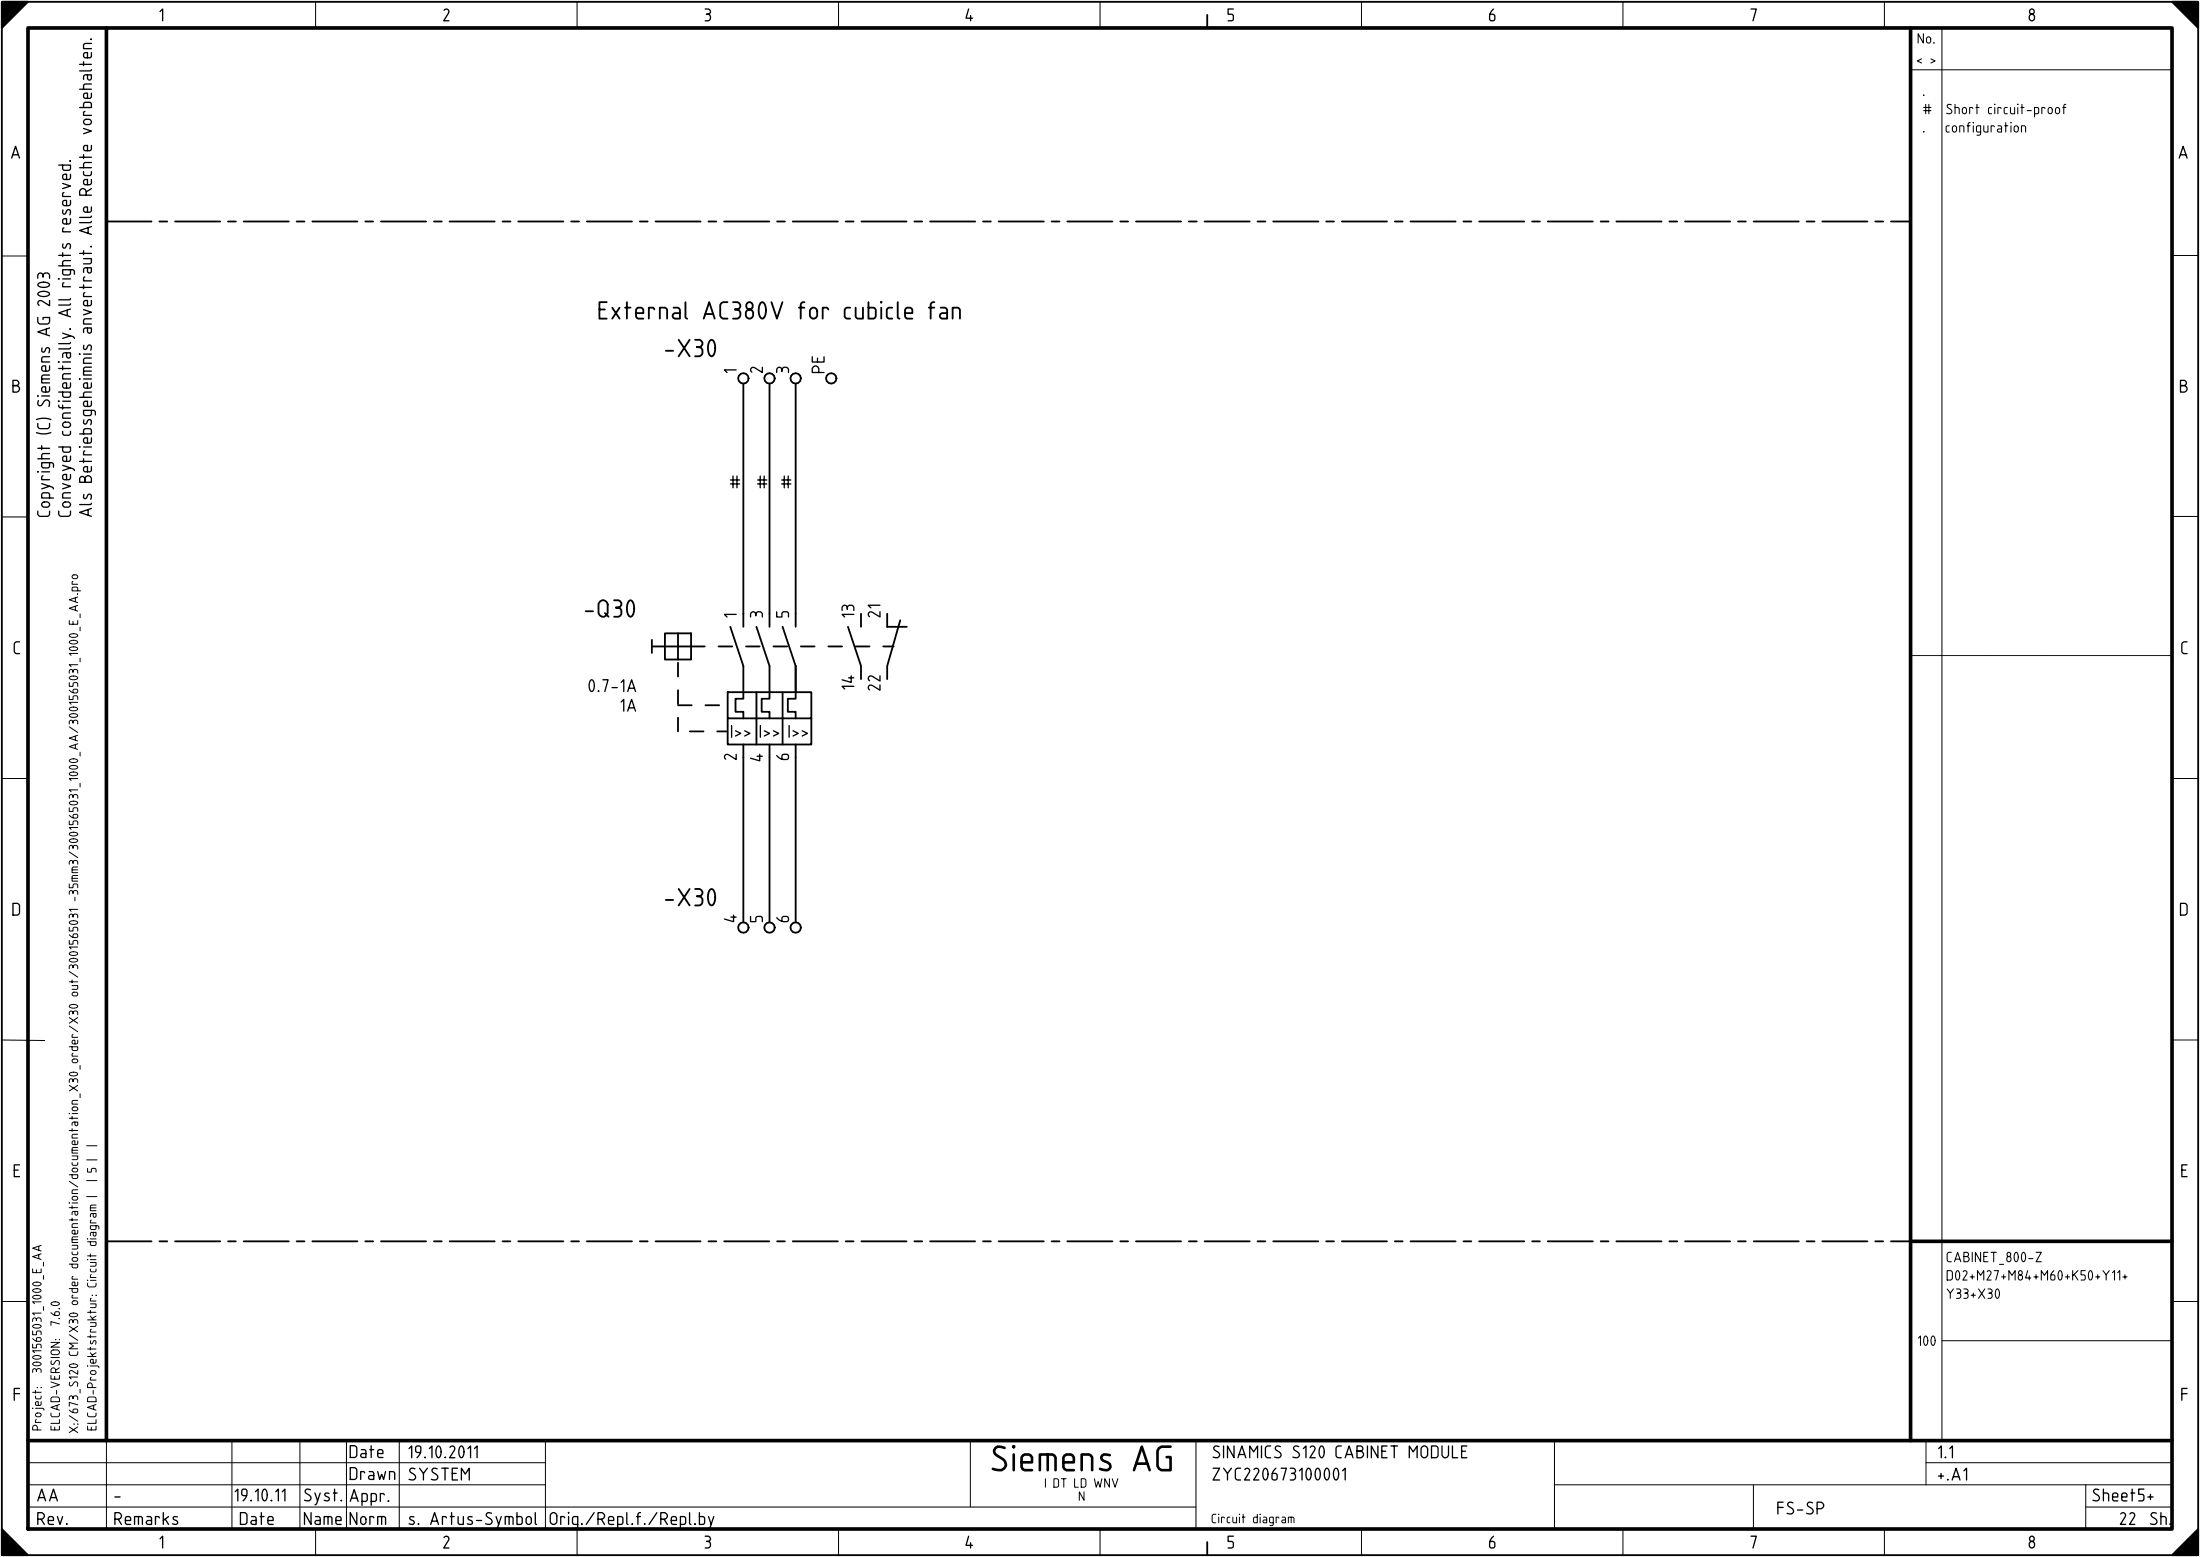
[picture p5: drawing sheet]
<svg xmlns="http://www.w3.org/2000/svg" width="421mm" height="298mm" viewBox="0 0 421 298" stroke-linecap="round" stroke-linejoin="round" font-family="sans-serif">
<g fill="none" stroke="#000" stroke-width=".35">
<path d="M.4 .3h420v297h-420zM.4 .3h5l-5 5zM.5 4.9h.1M.5 4.9h.2M.5 4.8h.2M.5 4.7h.3M.5 4.6h.4M.5 4.6h.5M.5 4.5h.5M.5 4.4h.6M.5 4.3h.7M.5 4.3h.8"/>
<path d="M.5 4.2h.8M.5 4.1h.9M.5 4h1M.5 3.9h1.1M.5 3.8h1.2M.5 3.8h1.3M.5 3.7h1.3M.5 3.6h1.4M.5 3.5h1.5M.5 3.5h1.6M.5 3.4h1.6M.5 3.3h1.7"/>
<path d="M.5 3.2h1.8M.5 3.2h1.9M.5 3.1h1.9M.5 3h2M.5 2.9h2.1M.5 2.9h2.2M.5 2.8h2.2M.5 2.7h2.3M.5 2.6h2.4M.5 2.6h2.5M.5 2.5h2.5M.5 2.4h2.6"/>
<path d="M.5 2.3h2.7M.5 2.3h2.8M.5 2.2h2.8M.5 2.1h2.9M.5 2h3M.5 2h3.1M.5 1.9h3.1M.5 1.8h3.2M.5 1.7h3.3M.5 1.7h3.4M.5 1.6h3.4M.5 1.5h3.5"/>
<path d="M.5 1.4h3.6M.5 1.3h3.7M.5 1.2h3.8M.5 1.2h3.9M.5 1.1h3.9M.5 1h4M.5 .9h4.1M.5 .9h4.2M.5 .8h4.2M.5 .7h4.3M.5 .6h4.4M.5 .6h4.5"/>
<path d="M.5 .5h4.5M.5 .4h4.6M.5 .3h4.7M230.9 2.9v2.4M415.4 .3h5v5zM415.5 .3h4.7M415.6 .4h4.6M415.7 .5h4.5M415.7 .6h4.5M415.8 .6h4.4M415.9 .7h4.3M416 .8h4.2"/>
<path d="M416 .9h4.2M416.1 .9h4.1M416.2 1h4M416.3 1.1h3.9M416.3 1.2h3.9M416.4 1.2h3.8M416.5 1.3h3.7M416.6 1.4h3.6M416.7 1.5h3.5M416.8 1.6h3.4M416.8 1.7h3.4M416.9 1.7h3.3"/>
<path d="M417 1.8h3.2M417.1 1.9h3.1M417.1 2h3.1M417.2 2h3M417.3 2.1h2.9M417.4 2.2h2.8M417.4 2.3h2.8M417.5 2.3h2.7M417.6 2.4h2.6M417.7 2.5h2.5M417.7 2.6h2.5M417.8 2.6h2.4"/>
<path d="M417.9 2.7h2.3M418 2.8h2.2M418 2.9h2.2M418.1 2.9h2.1M418.2 3h2M418.3 3.1h1.9M418.3 3.2h1.9M418.4 3.2h1.8M418.5 3.3h1.7M418.6 3.4h1.6M418.6 3.5h1.6M418.7 3.5h1.5"/>
<path d="M418.8 3.6h1.4M418.9 3.7h1.3M418.9 3.8h1.3M419 3.8h1.2M419.1 3.9h1.1M419.2 4h1M419.3 4.1h.9M419.4 4.2h.8M419.4 4.3h.8M419.5 4.3h.7M419.6 4.4h.6M419.7 4.5h.5"/>
<path d="M419.7 4.6h.5M419.8 4.6h.4M419.9 4.7h.3M420 4.8h.2M420 4.9h.2M420.1 4.9h.1M20.4 42.4h8.6M30.5 42.4h1.5M33.5 42.4h8.6M43.6 42.4h1.5M46.6 42.4h8.6M56.7 42.4h1.5"/>
<path d="M59.7 42.4h8.7M69.9 42.4h1.5M72.9 42.4h8.6M83 42.4h1.5M86 42.4h8.6M96.1 42.4h1.5M99.1 42.4h8.6M109.2 42.4h1.5M112.2 42.4h8.7M122.4 42.4h1.5M125.4 42.4h8.6M135.5 42.4h1.5"/>
<path d="M138.5 42.4h8.6M148.6 42.4h1.5M151.6 42.4h8.6M161.7 42.4h1.5M164.7 42.4h8.7M174.9 42.4h1.5M177.9 42.4h8.6M188 42.4h1.5M191 42.4h8.6M201.1 42.4h1.5M204.1 42.4h8.6M214.2 42.4h1.5"/>
<path d="M217.2 42.4h8.7M227.4 42.4h1.5M230.4 42.4h8.6M240.5 42.4h1.5M243.5 42.4h8.6M253.6 42.4h1.5M256.6 42.4h8.6M266.7 42.4h1.5M269.7 42.4h8.7M279.9 42.4h1.5M282.9 42.4h8.6M293 42.4h1.5"/>
<path d="M296 42.4h8.6M306.1 42.4h1.5M309.1 42.4h8.6M319.2 42.4h1.5M322.2 42.4h8.7M332.4 42.4h1.5M335.4 42.4h8.6M345.5 42.4h1.5M348.5 42.4h8.6M358.6 42.4h1.5M361.6 42.4h3.8M142.2 73.3v46.5"/>
<path d="M147.2 73.3v46.5M152.2 73.3v46.5M139.7 119.8l2.5 7.5v6.3h-1.5v2.5h1.5v1.3M144.7 119.8l2.5 7.5v6.3h-1.5v2.5h1.5v1.3M149.7 119.8l2.5 7.5v6.3h-1.5v2.5h1.5v1.3M162.2 119.8l2.5 7.5v2.6M164.7 117.3v2.5M169.7 117.3v2.5h3.7M172.2 118.6l-2.5 8.7v2.6M124.7 123.6h10.1M124.7 122.4v2.4M127.2 121.1h5v5h-5z"/>
<path d="M129.7 121.1v5M129.7 126.7v2.6M129.7 132v2.6M129.7 137.2v2.6M129.7 134.8h2.6M131.9 139.8h2.6M134.9 134.8h2.6M137.2 139.8h1.7M137.4 123.6h2.6M139.2 132.3h16v5.1h-16zM139.2 137.4v4.9h16v-4.9M142.7 123.6h2.6"/>
<path d="M144.7 132.3v10M147.9 123.6h2.6M149.7 132.3v10M153.2 123.6h2.6M158.4 123.6h2.6M163.7 123.6h2.6M168.9 123.6h2M142.2 142.3v34.1M147.2 142.3v34.1M152.2 142.3v34.1M20.4 237.3h8.6M30.5 237.3h1.5"/>
<path d="M33.5 237.3h8.6M43.6 237.3h1.5M46.6 237.3h8.6M56.7 237.3h1.5M59.7 237.3h8.7M69.9 237.3h1.5M72.9 237.3h8.6M83 237.3h1.5M86 237.3h8.6M96.1 237.3h1.5M99.1 237.3h8.6M109.2 237.3h1.5"/>
<path d="M112.2 237.3h8.7M122.4 237.3h1.5M125.4 237.3h8.6M135.5 237.3h1.5M138.5 237.3h8.6M148.6 237.3h1.5M151.6 237.3h8.6M161.7 237.3h1.5M164.7 237.3h8.7M174.9 237.3h1.5M177.9 237.3h8.6M188 237.3h1.5"/>
<path d="M191 237.3h8.6M201.1 237.3h1.5M204.1 237.3h8.6M214.2 237.3h1.5M217.2 237.3h8.7M227.4 237.3h1.5M230.4 237.3h8.6M240.5 237.3h1.5M243.5 237.3h8.6M253.6 237.3h1.5M256.6 237.3h8.6M266.7 237.3h1.5"/>
<path d="M269.7 237.3h8.7M279.9 237.3h1.5M282.9 237.3h8.6M293 237.3h1.5M296 237.3h8.6M306.1 237.3h1.5M309.1 237.3h8.6M319.2 237.3h1.5M322.2 237.3h8.7M332.4 237.3h1.5M335.4 237.3h8.6M345.5 237.3h1.5"/>
<path d="M348.5 237.3h8.6M358.6 237.3h1.5M361.6 237.3h3.8M.4 292.4l5 4.9h-5zM.5 297.3h4.6M.5 297.2h4.5M.5 297.1h4.5M.5 297.1h4.4M.5 297h4.4M.5 297h4.3M.5 296.9h4.2M.5 296.8h4.2"/>
<path d="M.5 296.8h4.1M.5 296.7h4.1M.5 296.7h4M.5 296.6h3.9M.5 296.5h3.9M.5 296.5h3.8M.5 296.4h3.8M.5 296.4h3.7M.5 296.3h3.6M.5 296.2h3.6M.5 296.2h3.5M.5 296.1h3.5"/>
<path d="M.5 296.1h3.4M.5 296h3.4M.5 296h3.3M.5 295.9h3.3M.5 295.9h3.2M.5 295.8h3.1M.5 295.7h3.1M.5 295.7h3M.5 295.6h3M.5 295.6h2.9M.5 295.5h2.8M.5 295.4h2.8"/>
<path d="M.5 295.4h2.7M.5 295.3h2.7M.5 295.3h2.6M.5 295.2h2.5M.5 295.1h2.5M.5 295.1h2.4M.5 295h2.4M.5 295h2.3M.5 294.9h2.2M.5 294.8h2.2M.5 294.8h2.1M.5 294.7h2.1"/>
<path d="M.5 294.7h2M.5 294.6h1.9M.5 294.5h1.9M.5 294.5h1.8M.5 294.4h1.8M.5 294.4h1.7M.5 294.3h1.6M.5 294.2h1.6M.5 294.2h1.5M.5 294.1h1.5M.5 294.1h1.4M.5 294h1.3"/>
<path d="M.5 293.9h1.3M.5 293.9h1.2M.5 293.8h1.2M.5 293.8h1.1M.5 293.7h1M.5 293.6h1M.5 293.6h.9M.5 293.5h.9M.5 293.5h.8M.5 293.4h.8M.5 293.4h.7M.5 293.3h.7"/>
<path d="M.5 293.3h.6M.5 293.2h.5M.5 293.1h.5M.5 293.1h.4M.5 293h.4M.5 293h.3M.5 292.9h.2M.5 292.8h.2M.5 292.8h.1M.5 292.7h.1M230.9 294.8v2.5M415.4 297.3l5-4.9v4.9z"/>
<path d="M415.6 297.3h4.6M415.7 297.2h4.5M415.7 297.1h4.5M415.8 297.1h4.4M415.8 297h4.4M415.9 297h4.3M416 296.9h4.2M416 296.8h4.2M416.1 296.8h4.1M416.1 296.7h4.1M416.2 296.7h4M416.3 296.6h3.9"/>
<path d="M416.3 296.5h3.9M416.4 296.5h3.8M416.4 296.4h3.8M416.5 296.4h3.7M416.6 296.3h3.6M416.6 296.2h3.6M416.7 296.2h3.5M416.7 296.1h3.5M416.8 296.1h3.4M416.8 296h3.4M416.9 296h3.3M416.9 295.9h3.3"/>
<path d="M417 295.9h3.2M417.1 295.8h3.1M417.1 295.7h3.1M417.2 295.7h3M417.2 295.6h3M417.3 295.6h2.9M417.4 295.5h2.8M417.4 295.4h2.8M417.5 295.4h2.7M417.5 295.3h2.7M417.6 295.3h2.6M417.7 295.2h2.5"/>
<path d="M417.7 295.1h2.5M417.8 295.1h2.4M417.8 295h2.4M417.9 295h2.3M418 294.9h2.2M418 294.8h2.2M418.1 294.8h2.1M418.1 294.7h2.1M418.2 294.7h2M418.3 294.6h1.9M418.3 294.5h1.9M418.4 294.5h1.8"/>
<path d="M418.4 294.4h1.8M418.5 294.4h1.7M418.6 294.3h1.6M418.6 294.2h1.6M418.7 294.2h1.5M418.7 294.1h1.5M418.8 294.1h1.4M418.9 294h1.3M418.9 293.9h1.3M419 293.9h1.2M419 293.8h1.2M419.1 293.8h1.1"/>
<path d="M419.2 293.7h1M419.2 293.6h1M419.3 293.6h.9M419.3 293.5h.9M419.4 293.5h.8M419.4 293.4h.8M419.5 293.4h.7M419.5 293.3h.7M419.6 293.3h.6M419.7 293.2h.5M419.7 293.1h.5M419.8 293.1h.4"/>
<path d="M419.8 293h.4M419.9 293h.3M420 292.9h.2M420 292.8h.2M420.1 292.8h.1M420.1 292.7h.1"/>
<circle cx="142.2" cy="72.3" r="1"/>
<circle cx="147.2" cy="72.3" r="1"/>
<circle cx="152.2" cy="72.3" r="1"/>
<circle cx="159" cy="72.3" r="1"/>
<circle cx="142.2" cy="177.4" r="1"/>
<circle cx="147.2" cy="177.4" r="1"/>
<circle cx="152.2" cy="177.4" r="1"/>
</g>
<path d="M5.4 5.3h410v287.1h-410zM20.4 5.3v270.1M365.4 5.3v270.1M365.4 237.3h50M5.4 275.4h410" fill="none" stroke="#000" stroke-width=".7"/>
<g fill="none" stroke="#000" stroke-width=".19">
<path d="M60.4 .3v5M110.4 .3v5M160.4 .3v5M210.4 .3v5M260.4 .3v5M310.4 .3v5M360.4 .3v5M365.4 13.3h50M371.4 5.3v270.1M.4 48.9h5M415.4 48.8h5M.4 98.8h5"/>
<path d="M415.4 98.7h5M365.4 125.3h.1M365.5 125.3h.1M365.6 125.3h.1M365.7 125.3h.1M365.8 125.3h.1M365.9 125.3h.1M366 125.3h.1M366.1 125.3h.1M366.2 125.3h.1M366.3 125.3h.1M366.4 125.3h.1"/>
<path d="M366.5 125.3h.1M366.6 125.3h.1M366.7 125.3h.1M366.8 125.3h.1M366.9 125.3h.1M367 125.3h.1M367.1 125.3h.1M367.2 125.3h.1M367.3 125.3h.1M367.4 125.3h.1M367.5 125.3h.1M367.6 125.3h.1"/>
<path d="M367.7 125.3h.1M367.8 125.3h.1M367.9 125.3h.1M368 125.3h.1M368.1 125.3h.1M368.2 125.3h.1M368.3 125.3h.1M368.4 125.3h.1M368.5 125.3h.1M368.6 125.3h.1M368.7 125.3h.1M368.8 125.3h.1"/>
<path d="M368.9 125.3h.1M369 125.3h.1M369.1 125.3h.1M369.2 125.3h.1M369.3 125.3h.1M369.4 125.3h.1M369.5 125.3h.1M369.6 125.3h.1M369.7 125.3h.1M369.8 125.3h.1M369.9 125.3h.1M370 125.3h.1"/>
<path d="M370.1 125.3h.1M370.2 125.3h.1M370.3 125.3h.1M370.4 125.3h.1M370.5 125.3h.1M370.6 125.3h.1M370.7 125.3h.1M370.8 125.3h.1M370.9 125.3h.1M371 125.3h.1M371.1 125.3h.1M371.2 125.3h.1"/>
<path d="M371.3 125.3h.1M371.4 125.3h.1M371.5 125.3h.1M371.6 125.3h.1M371.7 125.3h.1M371.8 125.3h.1M371.9 125.3h.1M372 125.3h.1M372.1 125.3h.1M372.2 125.3h.1M372.3 125.3h.1M372.4 125.3h.1"/>
<path d="M372.5 125.3h.1M372.6 125.3h.1M372.7 125.3h.1M372.8 125.3h.1M372.9 125.3h.1M373 125.3h.1M373.1 125.3h.1M373.2 125.3h.1M373.3 125.3h.1M373.4 125.3h.1M373.5 125.3h.1M373.6 125.3h.1"/>
<path d="M373.7 125.3h.1M373.8 125.3h.1M373.9 125.3h.1M374 125.3h.1M374.1 125.3h.1M374.2 125.3h.1M374.3 125.3h.1M374.4 125.3h.1M374.5 125.3h.1M374.6 125.3h.1M374.7 125.3h.1M374.8 125.3h.1"/>
<path d="M374.9 125.3h.1M375 125.3h.1M375.1 125.3h.1M375.2 125.3h.1M375.3 125.3h.1M375.4 125.3h.1M375.5 125.3h.1M375.6 125.3h.1M375.7 125.3h.1M375.8 125.3h.1M375.9 125.3h.1M376 125.3h.1"/>
<path d="M376.1 125.3h.1M376.2 125.3h.1M376.3 125.3h.1M376.4 125.3h.1M376.5 125.3h.1M376.6 125.3h.1M376.7 125.3h.1M376.8 125.3h.1M376.9 125.3h.1M377 125.3h.1M377.1 125.3h.1M377.2 125.3h.1"/>
<path d="M377.3 125.3h.1M377.4 125.3h.1M377.5 125.3h.1M377.6 125.3h.1M377.7 125.3h.1M377.8 125.3h.1M377.9 125.3h.1M378 125.3h.1M378.1 125.3h.1M378.2 125.3h.1M378.3 125.3h.1M378.4 125.3h.1"/>
<path d="M378.5 125.3h.1M378.6 125.3h.1M378.7 125.3h.1M378.8 125.3h.1M378.9 125.3h.1M379 125.3h.1M379.1 125.3h.1M379.2 125.3h.1M379.3 125.3h.1M379.4 125.3h.1M379.5 125.3h.1M379.6 125.3h.1"/>
<path d="M379.7 125.3h.1M379.8 125.3h.1M379.9 125.3h.1M380 125.3h.1M380.1 125.3h.1M380.2 125.3h.1M380.3 125.3h.1M380.4 125.3h.1M380.5 125.3h.1M380.6 125.3h.1M380.7 125.3h.1M380.8 125.3h.1"/>
<path d="M380.9 125.3h.1M381 125.3h.1M381.1 125.3h.1M381.2 125.3h.1M381.3 125.3h.1M381.4 125.3h.1M381.5 125.3h.1M381.6 125.3h.1M381.7 125.3h.1M381.8 125.3h.1M381.9 125.3h.1M382 125.3h.1"/>
<path d="M382.1 125.3h.1M382.2 125.3h.1M382.3 125.3h.1M382.4 125.3h.1M382.5 125.3h.1M382.6 125.3h.1M382.7 125.3h.1M382.8 125.3h.1M382.9 125.3h.1M383 125.3h.1M383.1 125.3h.1M383.2 125.3h.1"/>
<path d="M383.3 125.3h.1M383.4 125.3h.1M383.5 125.3h.1M383.6 125.3h.1M383.7 125.3h.1M383.8 125.3h.1M383.9 125.3h.1M384 125.3h.1M384.1 125.3h.1M384.2 125.3h.1M384.3 125.3h.1M384.4 125.3h.1"/>
<path d="M384.5 125.3h.1M384.6 125.3h.1M384.7 125.3h.1M384.8 125.3h.1M384.9 125.3h.1M385 125.3h.1M385.1 125.3h.1M385.2 125.3h.1M385.3 125.3h.1M385.4 125.3h.1M385.5 125.3h.1M385.6 125.3h.1"/>
<path d="M385.7 125.3h.1M385.8 125.3h.1M385.9 125.3h.1M386 125.3h.1M386.1 125.3h.1M386.2 125.3h.1M386.3 125.3h.1M386.4 125.3h.1M386.5 125.3h.1M386.6 125.3h.1M386.7 125.3h.1M386.8 125.3h.1"/>
<path d="M386.9 125.3h.1M387 125.3h.1M387.1 125.3h.1M387.2 125.3h.1M387.3 125.3h.1M387.4 125.3h.1M387.5 125.3h.1M387.6 125.3h.1M387.7 125.3h.1M387.8 125.3h.1M387.9 125.3h.1M388 125.3h.1"/>
<path d="M388.1 125.3h.1M388.2 125.3h.1M388.3 125.3h.1M388.4 125.3h.1M388.5 125.3h.1M388.6 125.3h.1M388.7 125.3h.1M388.8 125.3h.1M388.9 125.3h.1M389 125.3h.1M389.1 125.3h.1M389.2 125.3h.1"/>
<path d="M389.3 125.3h.1M389.4 125.3h.1M389.5 125.3h.1M389.6 125.3h.1M389.7 125.3h.1M389.8 125.3h.1M389.9 125.3h.1M390 125.3h.1M390.1 125.3h.1M390.2 125.3h.1M390.3 125.3h.1M390.4 125.3h.1"/>
<path d="M390.5 125.3h.1M390.6 125.3h.1M390.7 125.3h.1M390.8 125.3h.1M390.9 125.3h.1M391 125.3h.1M391.1 125.3h.1M391.2 125.3h.1M391.3 125.3h.1M391.4 125.3h.1M391.5 125.3h.1M391.6 125.3h.1"/>
<path d="M391.7 125.3h.1M391.8 125.3h.1M391.9 125.3h.1M392 125.3h.1M392.1 125.3h.1M392.2 125.3h.1M392.3 125.3h.1M392.4 125.3h.1M392.5 125.3h.1M392.6 125.3h.1M392.7 125.3h.1M392.8 125.3h.1"/>
<path d="M392.9 125.3h.1M393 125.3h.1M393.1 125.3h.1M393.2 125.3h.1M393.3 125.3h.1M393.4 125.3h.1M393.5 125.3h.1M393.6 125.3h.1M393.7 125.3h.1M393.8 125.3h.1M393.9 125.3h.1M394 125.3h.1"/>
<path d="M394.1 125.3h.1M394.2 125.3h.1M394.3 125.3h.1M394.4 125.3h.1M394.5 125.3h.1M394.6 125.3h.1M394.7 125.3h.1M394.8 125.3h.1M394.9 125.3h.1M395 125.3h.1M395.1 125.3h.1M395.2 125.3h.1"/>
<path d="M395.3 125.3h.1M395.4 125.3h.1M395.5 125.3h.1M395.6 125.3h.1M395.7 125.3h.1M395.8 125.3h.1M395.9 125.3h.1M396 125.3h.1M396.1 125.3h.1M396.2 125.3h.1M396.3 125.3h.1M396.4 125.3h.1"/>
<path d="M396.5 125.3h.1M396.6 125.3h.1M396.7 125.3h.1M396.8 125.3h.1M396.9 125.3h.1M397 125.3h.1M397.1 125.3h.1M397.2 125.3h.1M397.3 125.3h.1M397.4 125.3h.1M397.5 125.3h.1M397.6 125.3h.1"/>
<path d="M397.7 125.3h.1M397.8 125.3h.1M397.9 125.3h.1M398 125.3h.1M398.1 125.3h.1M398.2 125.3h.1M398.3 125.3h.1M398.4 125.3h.1M398.5 125.3h.1M398.6 125.3h.1M398.7 125.3h.1M398.8 125.3h.1"/>
<path d="M398.9 125.3h.1M399 125.3h.1M399.1 125.3h.1M399.2 125.3h.1M399.3 125.3h.1M399.4 125.3h.1M399.5 125.3h.1M399.6 125.3h.1M399.7 125.3h.1M399.8 125.3h.1M399.9 125.3h.1M400 125.3h.1"/>
<path d="M400.1 125.3h.1M400.2 125.3h.1M400.3 125.3h.1M400.4 125.3h.1M400.5 125.3h.1M400.6 125.3h.1M400.7 125.3h.1M400.8 125.3h.1M400.9 125.3h.1M401 125.3h.1M401.1 125.3h.1M401.2 125.3h.1"/>
<path d="M401.3 125.3h.1M401.4 125.3h.1M401.5 125.3h.1M401.6 125.3h.1M401.7 125.3h.1M401.8 125.3h.1M401.9 125.3h.1M402 125.3h.1M402.1 125.3h.1M402.2 125.3h.1M402.3 125.3h.1M402.4 125.3h.1"/>
<path d="M402.5 125.3h.1M402.6 125.3h.1M402.7 125.3h.1M402.8 125.3h.1M402.9 125.3h.1M403 125.3h.1M403.1 125.3h.1M403.2 125.3h.1M403.3 125.3h.1M403.4 125.3h.1M403.5 125.3h.1M403.6 125.3h.1"/>
<path d="M403.7 125.3h.1M403.8 125.3h.1M403.9 125.3h.1M404 125.3h.1M404.1 125.3h.1M404.2 125.3h.1M404.3 125.3h.1M404.4 125.3h.1M404.5 125.3h.1M404.6 125.3h.1M404.7 125.3h.1M404.8 125.3h.1"/>
<path d="M404.9 125.3h.1M405 125.3h.1M405.1 125.3h.1M405.2 125.3h.1M405.3 125.3h.1M405.4 125.3h.1M405.5 125.3h.1M405.6 125.3h.1M405.7 125.3h.1M405.8 125.3h.1M405.9 125.3h.1M406 125.3h.1"/>
<path d="M406.1 125.3h.1M406.2 125.3h.1M406.3 125.3h.1M406.4 125.3h.1M406.5 125.3h.1M406.6 125.3h.1M406.7 125.3h.1M406.8 125.3h.1M406.9 125.3h.1M407 125.3h.1M407.1 125.3h.1M407.2 125.3h.1"/>
<path d="M407.3 125.3h.1M407.4 125.3h.1M407.5 125.3h.1M407.6 125.3h.1M407.7 125.3h.1M407.8 125.3h.1M407.9 125.3h.1M408 125.3h.1M408.1 125.3h.1M408.2 125.3h.1M408.3 125.3h.1M408.4 125.3h.1"/>
<path d="M408.5 125.3h.1M408.6 125.3h.1M408.7 125.3h.1M408.8 125.3h.1M408.9 125.3h.1M409 125.3h.1M409.1 125.3h.1M409.2 125.3h.1M409.3 125.3h.1M409.4 125.3h.1M409.5 125.3h.1M409.6 125.3h.1"/>
<path d="M409.7 125.3h.1M409.8 125.3h.1M409.9 125.3h.1M410 125.3h.1M410.1 125.3h.1M410.2 125.3h.1M410.3 125.3h.1M410.4 125.3h.1M410.5 125.3h.1M410.6 125.3h.1M410.7 125.3h.1M410.8 125.3h.1"/>
<path d="M410.9 125.3h.1M411 125.3h.1M411.1 125.3h.1M411.2 125.3h.1M411.3 125.3h.1M411.4 125.3h.1M411.5 125.3h.1M411.6 125.3h.1M411.7 125.3h.1M411.8 125.3h.1M411.9 125.3h.1M412 125.3h.1"/>
<path d="M412.1 125.3h.1M412.2 125.3h.1M412.3 125.3h.1M412.4 125.3h.1M412.5 125.3h.1M412.6 125.3h.1M412.7 125.3h.1M412.8 125.3h.1M412.9 125.3h.1M413 125.3h.1M413.1 125.3h.1M413.2 125.3h.1"/>
<path d="M413.3 125.3h.1M413.4 125.3h.1M413.5 125.3h.1M413.6 125.3h.1M413.7 125.3h.1M413.8 125.3h.1M413.9 125.3h.1M414 125.3h.1M414.1 125.3h.1M414.2 125.3h.1M414.3 125.3h.1M414.4 125.3h.1"/>
<path d="M414.5 125.3h.1M414.6 125.3h.1M414.7 125.3h.1M414.8 125.3h.1M414.9 125.3h.1M415 125.3h.1M415.1 125.3h.1M415.2 125.3h.1M415.3 125.3h.1M.4 148.9h5M415.4 148.9h5M.4 198.9h8.2"/>
<path d="M415.4 198.9h5M.4 248.8h5M371.4 256.3h44M415.4 248.8h5M5.4 279.7h98.9M20.4 275.4v17M44.4 275.4v17M57.4 275.4v17M66.3 275.4v17M76.4 275.4v17M104.3 275.4v17M185.6 275.4v12.7"/>
<path d="M228.7 275.4v17M297.3 275.4v17M368.3 275.4v8.5M368.3 279.7h47.1M5.4 283.9h98.9M5.4 288.1h223.3M60.4 292.4v4.9M110.4 292.4v4.9M160.4 292.4v4.9M210.4 292.4v4.9M260.4 292.4v4.9M297.3 283.9h118.1"/>
<path d="M310.4 292.4v4.9M335.3 283.9v8.5M360.4 292.4v4.9M398.8 288.1h16.6M398.9 283.8v8.6"/>
</g>
<text font-size="5" x="189.6" y="281.4">Siemens AG</text>
<g font-size="3.5">
<text x="114.5" y="61.1">External AC380V for cubicle fan</text>
<text x="127.2" y="68.3">-X30</text>
<text x="111.8" y="118.1">-Q30</text>
<text x="127.2" y="173.3">-X30</text>
</g>
<g font-size="2.5">
<text x="30.5" y="4.1">1</text>
<text x="84.7" y="4.1">2</text>
<text x="134.7" y="4.1">3</text>
<text x="184.6" y="4.1">4</text>
<text x="234.7" y="4.1">5</text>
<text x="284.7" y="4.1">6</text>
<text x="334.7" y="4.1">7</text>
<text x="387.9" y="4.1">8</text>
<text x="2.1" y="30.3">A</text>
<text x="416.6" y="30.3">A</text>
<text x="140.9" y="71.3" transform="rotate(-90 140.9 71.3)">1</text>
<text x="145.9" y="71.3" transform="rotate(-90 145.9 71.3)">2</text>
<text x="150.9" y="71.3" transform="rotate(-90 150.9 71.3)">3</text>
<text x="157.7" y="71.3" transform="rotate(-90 157.7 71.3)">PE</text>
<text x="2.4" y="75.1">B</text>
<text x="416.9" y="75.1">B</text>
<text x="139.6" y="93.4">#</text>
<text x="144.8" y="93.4">#</text>
<text x="149.4" y="93.4">#</text>
<text x="9.6" y="98.8" transform="rotate(-90 9.6 98.8)">Copyright (C) Siemens AG 2003</text>
<text x="13.6" y="98.8" transform="rotate(-90 13.6 98.8)">Conveyed confidentially. All rights reserved.</text>
<text x="17.6" y="98.8" transform="rotate(-90 17.6 98.8)">Als Betriebsgeheimnis anvertraut. Alle Rechte vorbehalten.</text>
<text x="140.9" y="118.1" transform="rotate(-90 140.9 118.1)">1</text>
<text x="145.9" y="118.1" transform="rotate(-90 145.9 118.1)">3</text>
<text x="150.9" y="118.1" transform="rotate(-90 150.9 118.1)">5</text>
<text x="163.4" y="118.1" transform="rotate(-90 163.4 118.1)">13</text>
<text x="168.4" y="118.1" transform="rotate(-90 168.4 118.1)">21</text>
<text x="2.6" y="125.1">C</text>
<text x="417.1" y="125.1">C</text>
<text x="163.4" y="131.9" transform="rotate(-90 163.4 131.9)">14</text>
<text x="112.5" y="132.3">0.7-1A</text>
<text x="118.7" y="136.1">1A</text>
<text x="168.4" y="132.1" transform="rotate(-90 168.4 132.1)">22</text>
<text x="139.8" y="141.1">I&gt;&gt;</text>
<text x="145.3" y="141.1">I&gt;&gt;</text>
<text x="150.8" y="141.1">I&gt;&gt;</text>
<text x="140.9" y="145.3" transform="rotate(-90 140.9 145.3)">2</text>
<text x="145.9" y="145.6" transform="rotate(-90 145.9 145.6)">4</text>
<text x="150.9" y="145.3" transform="rotate(-90 150.9 145.3)">6</text>
<text x="2.4" y="175.1">D</text>
<text x="140.9" y="176.4" transform="rotate(-90 140.9 176.4)">4</text>
<text x="145.9" y="176.4" transform="rotate(-90 145.9 176.4)">5</text>
<text x="150.9" y="176.4" transform="rotate(-90 150.9 176.4)">6</text>
<text x="416.9" y="175.1">D</text>
<text x="2.6" y="225.1">E</text>
<text x="417.1" y="225.1">E</text>
<text x="2.6" y="267.9">F</text>
<text x="417.1" y="267.9">F</text>
<text x="66.9" y="278.8">Date</text>
<text x="78.1" y="278.8">19.10.2011</text>
<text x="231.9" y="278.8">SINAMICS S120 CABINET MODULE</text>
<text x="370.6" y="278.8">1.1</text>
<text x="7.1" y="287.1">AA</text>
<text x="21.9" y="287.1">-</text>
<text x="44.9" y="287.1">19.10.11</text>
<text x="58.1" y="287.1">Syst.</text>
<text x="66.9" y="283">Drawn</text>
<text x="66.9" y="287.2">Appr.</text>
<text x="78.1" y="283.1">SYSTEM</text>
<text x="231.9" y="283.1">ZYC220673100001</text>
<text x="370.6" y="283.1">+.A1</text>
<text x="400.1" y="287.1">Sheet5+</text>
<text x="7.1" y="291.6">Rev.</text>
<text x="21.9" y="291.6">Remarks</text>
<text x="45.9" y="291.6">Date</text>
<text x="58.1" y="291.6">Name</text>
<text x="66.9" y="291.6">Norm</text>
<text x="78.1" y="291.6">s. Artus-Symbol</text>
<text x="105.1" y="291.6">Orig./Repl.f./Repl.by</text>
<text x="339.9" y="289.6">FS-SP</text>
<text x="405.4" y="291.6">22</text>
<text x="411.1" y="291.6">Sh.</text>
<text x="30.5" y="296.1">1</text>
<text x="84.7" y="296.1">2</text>
<text x="134.7" y="296.1">3</text>
<text x="184.6" y="296.1">4</text>
<text x="234.7" y="296.1">5</text>
<text x="284.7" y="296.1">6</text>
<text x="334.7" y="296.1">7</text>
<text x="387.9" y="296.1">8</text>
</g>
<g font-size="2">
<text x="366.7" y="8.4">No.</text>
<text x="366.6" y="12.4">&lt; &gt;</text>
<text x="367.8" y="18.3">.</text>
<text x="367.8" y="21.9">#</text>
<text x="372.2" y="21.9">Short circuit-proof</text>
<text x="367.8" y="25.4">.</text>
<text x="372.1" y="25.4">configuration</text>
<text x="372.3" y="241.3">CABINET_800-Z</text>
<text x="372.3" y="244.8">D02+M27+M84+M60+K50+Y11+</text>
<text x="372.3" y="248.3">Y33+X30</text>
<text x="366.8" y="257.3">100</text>
</g>
<g font-size="1.8">
<text x="18.5" y="219.2" transform="rotate(-90 18.5 219.2)">|</text>
<text x="18.5" y="225.8" transform="rotate(-90 18.5 225.8)">| 5 |</text>
<text x="11.5" y="253.5" transform="rotate(-90 11.5 253.5)">7.6.0</text>
<text x="8" y="262.5" transform="rotate(-90 8 262.5)">3001565031_1000_E_AA</text>
<text x="8" y="273.5" transform="rotate(-90 8 273.5)">Project:</text>
<text x="11.5" y="273.5" transform="rotate(-90 11.5 273.5)">ELCAD-VERSION:</text>
<text x="15" y="274" transform="rotate(-90 15 274)">X:/673_S120 CM/X30 order documentation/documentation_X30_order/X30 out/3001565031 -35mm3/3001565031_1000_AA/3001565031_1000_E_AA.pro</text>
<text x="18.5" y="273.5" transform="rotate(-90 18.5 273.5)">ELCAD-Projektstruktur: Circuit diagram |</text>
<text x="199.8" y="284.4">I DT LD WNV</text>
<text x="206.3" y="286.9">N</text>
<text x="231.7" y="291.2">Circuit diagram</text>
</g>
</svg>
